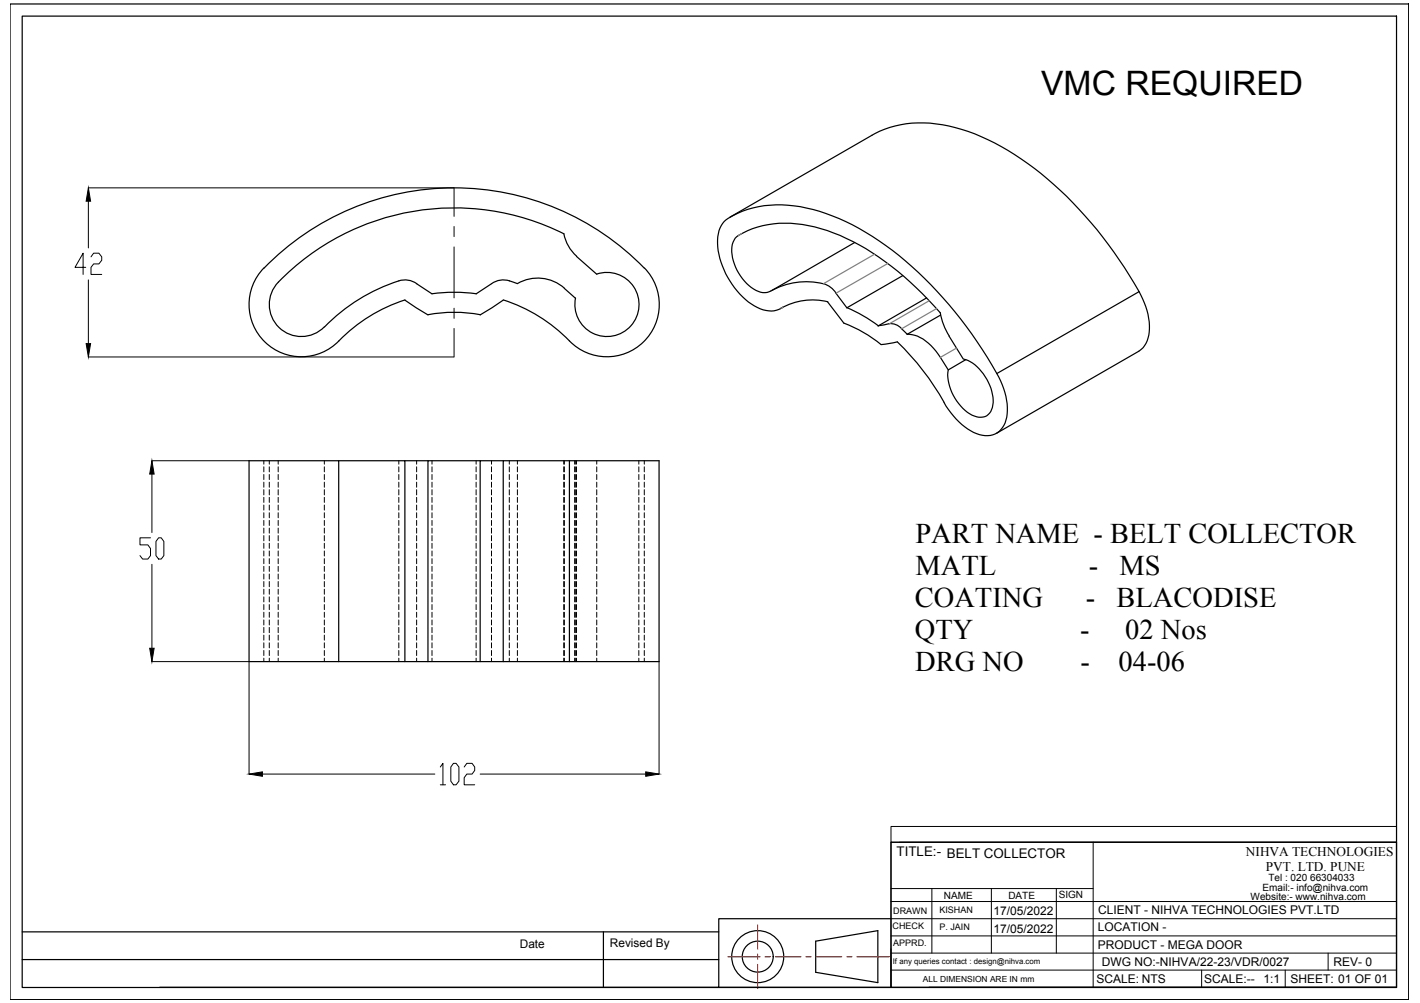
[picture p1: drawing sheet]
<svg xmlns="http://www.w3.org/2000/svg" width="297mm" height="210mm" viewBox="0 0 297 210" stroke-linecap="round" stroke-linejoin="round" font-family="sans-serif">
<!-- layer: 0 -->
<g fill="none" stroke="#000" stroke-width=".25">
<path d="M2.1 .8h292.6v208.4h-292.6zM4.6 3.4h287.5v203.3h-287.5zM55.2 56.1a11 11 0 0 0 .7 15.9 11 11 0 0 0 15.9-1.5 33.6 33.6 0 0 1 12.9-7.7M55.2 56.1a55.5 55.5 0 0 1 79.6 0M83.4 58.8l1.7-.2 1.1 .2 1 .6M83.4 58.8a37.8 37.8 0 0 0-15.5 9.6M87.2 59.4l3.2 2.1a33.6 33.6 0 0 1 9.2 0M120.6 53.7l4.2 3.7a6.7 6.7 0 0 1 8.8 5.3 6.7 6.7 0 0 1-6.8 7.7 6.7 6.7 0 0 1-6.4-8M120.6 53.6a8.3 8.3 0 0 1-2.6-4.7 51.1 51.1 0 0 0-60.4 10.9 6.7 6.7 0 0 0 1.1 9.1 6.7 6.7 0 0 0 9.2-.5M134.8 56.1a11 11 0 0 1-.7 15.9 11 11 0 0 1-15.9-1.5 33.6 33.6 0 0 0-12.9-7.7M152.7 45.5l29.7-17.2a22 22 0 0 1 16-1.9 48.5 48.5 0 0 1 20.7 11.1 86.6 86.6 0 0 1 19.2 23.5l-29.8 17.2M172.2 59.4a15.5 15.5 0 0 0-11.3 1.7 4.7 4.7 0 0 1-4.7-1.8 9.9 9.9 0 0 1-3-8.2l.2-.4a2.88 2.88 0 0 1 1.9-1.9 21.3 21.3 0 0 1 16.4-.9 48.8 48.8 0 0 1 20 12.3l5 5.2 .8 2.9 1.1 2"/>
<path d="M172.3 59.4l1.5 .7 1.1 1.3M178.8 50.7l-17.3 10.1M188.8 57.7l-11.6 6.7-2.3-3M84.7 62.8l4.8 3.1M89.5 65.9a29.4 29.4 0 0 1 11 0M105.3 62.8l-4.9 3.1M118.1 60.4l2.2 2M118.1 60.3a8.4 8.4 0 0 0-9.9-.9 5.3 5.3 0 0 0-5.4 0l-3.2 2.1M163.9 64.2l-.6 .4M176.6 67.7l-3.4-4.5a13.5 13.5 0 0 0-10.3 1.6 6.2 6.2 0 0 1-5.7-1.2 16.6 16.6 0 0 1-7.1-14 5.1 5.1 0 0 1 3.2-4.4 23.1 23.1 0 0 1 16.8-1.4 54.5 54.5 0 0 1 23.3 14.5 84 84 0 0 1 16.3 22.2 10.6 10.6 0 0 1 .3 8.5 4.2 4.2 0 0 1-5.7 1.7 14.7 14.7 0 0 1-6.8-6.5M176.6 67.6a27.4 27.4 0 0 1 7.7 4.5l3.4-.5a54.5 54.5 0 0 1 9.8 12.6M177.2 64.4a31.6 31.6 0 0 1 6.5 3.8"/>
<path d="M183.7 68.2l.9-.2a3.6 3.6 0 0 1 4.6 1.4l.6 .5M189.8 70a7.8 7.8 0 0 1 6 3.5l2.6 3.9a9.8 9.8 0 0 0 5.4 9.7 2.6 2.6 0 0 0 3.9-2.3 9.8 9.8 0 0 0-5.7-9.5l-.5-.2-3-4.8M193.8 62.3l-10.1 5.9M196.8 65.9l-7 4.1M202 75.3l-3.6 2.1M238.3 61a13.2 13.2 0 0 1 1.7 10.3l-.9 1.5-.9 .7-29.7 17.2M52.1 96.4h18.8v42.1h-18.8zM70.9 96.4h13.8v42.1h-13.8M84.7 96.4h4.8M100.4 96.4h-10.9v42.1h10.9M105.3 96.4h-4.9v42.1h4.9M119.1 96.4h18.8v42.1h-18.8z"/>
<path d="M119.1 96.4h-13.8v42.1h13.8M84.7 138.5h4.8M186.4 176.3h105.7v30.3h-105.7zM4.6 195h145.8M126.2 195v11.7M170.6 197l13-2.2v10.8l-13-2.1zM186.4 192.3h-36v14.3h-117M4.6 200.8h145.8M150.4 206.6h36M194.3 206.6h97.8"/>
<circle cx="158.5" cy="200.2" r="5.4"/>
<circle cx="158.5" cy="200.2" r="3.2"/>
</g>
<g fill="none" stroke="#000" stroke-width=".21">
<path d="M18.5 39.3h76.4M95 39.3v6M17.9 56h-2.2l1.7-3v4.4M18.5 42.1v9.8M18.5 58.6v13.3M19 53.7l.6-.7h1.1l.6 .7v.8l-.6 .7h-1.1l-.6 .8v1.4h2.3M95 47.4v2.1M95 51.7v10.6M18.5 74.7h76.4M95 64.5v2.1M95 68.7v6M31.8 96.4h20.3"/>
<path d="M31.8 99.2v12.2M55.2 96.4v.7M55.2 97.7v1M55.2 99.3v1.1M56.3 96.4v.7M56.3 97.7v1M56.3 99.3v1.1M58.2 96.4v.7M58.2 97.7v1M58.2 99.3v1.1M67.8 96.4v.7M67.8 97.7v1"/>
<path d="M67.8 99.3v1.1M83.4 96.4v.7M83.4 97.7v1M83.4 99.3v1.1M87.2 96.4v.7M87.2 97.7v1M87.2 99.3v1.1M90.4 96.4v.7M90.4 97.7v1M90.4 99.3v1.1M99.6 96.4v.7M99.6 97.7v1"/>
<path d="M99.6 99.3v1.1M102.8 96.4v.7M102.8 97.7v1M102.8 99.3v1.1M106.5 96.4v.7M106.5 97.7v1M106.5 99.3v1.1M108.2 96.4v.7M108.2 97.7v1M108.2 99.3v1.1M117.9 96.4v.7M117.9 97.7v1"/>
<path d="M117.9 99.3v1.1M118.1 96.4v.7M118.1 97.7v1M118.1 99.3v1.1M120.2 96.4v.7M120.2 97.7v1M120.2 99.3v1.1M120.3 96.4v.7M120.3 97.7v1M120.3 99.3v1.1M120.6 96.4v.7M120.6 97.7v1"/>
<path d="M120.6 99.3v1.1M124.8 96.4v.7M124.8 97.7v1M124.8 99.3v1.1M133.6 96.4v.7M133.6 97.7v1M133.6 99.3v1.1M134.8 96.4v.7M134.8 97.7v1M134.8 99.3v1.1M31.5 112.6h-2.2v1.4h1.6l.6 .8v1.5l-.6 .7h-1.1l-.5-.7M31.8 118.1v17.6"/>
<path d="M33.2 112.6h.5l.6 .7v3l-.6 .7h-.5l-.6-.7v-3zM55.2 100.9v1.1M55.2 102.5v1.1M55.2 104.1v1M55.2 105.7v1.1M55.2 107.3v1.1M55.2 108.9v1.1M55.2 110.5v1.1M55.2 112.1v1.1M55.2 113.7v1.1M55.2 115.3v1.1M55.2 116.9v1.1"/>
<path d="M55.2 118.5v1.1M56.3 100.9v1.1M56.3 102.5v1.1M56.3 104.1v1M56.3 105.7v1.1M56.3 107.3v1.1M56.3 108.9v1.1M56.3 110.5v1.1M56.3 112.1v1.1M56.3 113.7v1.1M56.3 115.3v1.1M56.3 116.9v1.1"/>
<path d="M56.3 118.5v1.1M58.2 100.9v1.1M58.2 102.5v1.1M58.2 104.1v1M58.2 105.7v1.1M58.2 107.3v1.1M58.2 108.9v1.1M58.2 110.5v1.1M58.2 112.1v1.1M58.2 113.7v1.1M58.2 115.3v1.1M58.2 116.9v1.1"/>
<path d="M58.2 118.5v1.1M67.8 100.9v1.1M67.8 102.5v1.1M67.8 104.1v1M67.8 105.7v1.1M67.8 107.3v1.1M67.8 108.9v1.1M67.8 110.5v1.1M67.8 112.1v1.1M67.8 113.7v1.1M67.8 115.3v1.1M67.8 116.9v1.1"/>
<path d="M67.8 118.5v1.1M83.4 100.9v1.1M83.4 102.5v1.1M83.4 104.1v1M83.4 105.7v1.1M83.4 107.3v1.1M83.4 108.9v1.1M83.4 110.5v1.1M83.4 112.1v1.1M83.4 113.7v1.1M83.4 115.3v1.1M83.4 116.9v1.1"/>
<path d="M83.4 118.5v1.1M87.2 100.9v1.1M87.2 102.5v1.1M87.2 104.1v1M87.2 105.7v1.1M87.2 107.3v1.1M87.2 108.9v1.1M87.2 110.5v1.1M87.2 112.1v1.1M87.2 113.7v1.1M87.2 115.3v1.1M87.2 116.9v1.1"/>
<path d="M87.2 118.5v1.1M90.4 100.9v1.1M90.4 102.5v1.1M90.4 104.1v1M90.4 105.7v1.1M90.4 107.3v1.1M90.4 108.9v1.1M90.4 110.5v1.1M90.4 112.1v1.1M90.4 113.7v1.1M90.4 115.3v1.1M90.4 116.9v1.1"/>
<path d="M90.4 118.5v1.1M99.6 100.9v1.1M99.6 102.5v1.1M99.6 104.1v1M99.6 105.7v1.1M99.6 107.3v1.1M99.6 108.9v1.1M99.6 110.5v1.1M99.6 112.1v1.1M99.6 113.7v1.1M99.6 115.3v1.1M99.6 116.9v1.1"/>
<path d="M99.6 118.5v1.1M102.8 100.9v1.1M102.8 102.5v1.1M102.8 104.1v1M102.8 105.7v1.1M102.8 107.3v1.1M102.8 108.9v1.1M102.8 110.5v1.1M102.8 112.1v1.1M102.8 113.7v1.1M102.8 115.3v1.1M102.8 116.9v1.1"/>
<path d="M102.8 118.5v1.1M106.5 100.9v1.1M106.5 102.5v1.1M106.5 104.1v1M106.5 105.7v1.1M106.5 107.3v1.1M106.5 108.9v1.1M106.5 110.5v1.1M106.5 112.1v1.1M106.5 113.7v1.1M106.5 115.3v1.1M106.5 116.9v1.1"/>
<path d="M106.5 118.5v1.1M108.2 100.9v1.1M108.2 102.5v1.1M108.2 104.1v1M108.2 105.7v1.1M108.2 107.3v1.1M108.2 108.9v1.1M108.2 110.5v1.1M108.2 112.1v1.1M108.2 113.7v1.1M108.2 115.3v1.1M108.2 116.9v1.1"/>
<path d="M108.2 118.5v1.1M117.9 100.9v1.1M117.9 102.5v1.1M117.9 104.1v1M117.9 105.7v1.1M117.9 107.3v1.1M117.9 108.9v1.1M117.9 110.5v1.1M117.9 112.1v1.1M117.9 113.7v1.1M117.9 115.3v1.1M117.9 116.9v1.1"/>
<path d="M117.9 118.5v1.1M118.1 100.9v1.1M118.1 102.5v1.1M118.1 104.1v1M118.1 105.7v1.1M118.1 107.3v1.1M118.1 108.9v1.1M118.1 110.5v1.1M118.1 112.1v1.1M118.1 113.7v1.1M118.1 115.3v1.1M118.1 116.9v1.1"/>
<path d="M118.1 118.5v1.1M120.2 100.9v1.1M120.2 102.5v1.1M120.2 104.1v1M120.2 105.7v1.1M120.2 107.3v1.1M120.2 108.9v1.1M120.2 110.5v1.1M120.2 112.1v1.1M120.2 113.7v1.1M120.2 115.3v1.1M120.2 116.9v1.1"/>
<path d="M120.2 118.5v1.1M120.3 100.9v1.1M120.3 102.5v1.1M120.3 104.1v1M120.3 105.7v1.1M120.3 107.3v1.1M120.3 108.9v1.1M120.3 110.5v1.1M120.3 112.1v1.1M120.3 113.7v1.1M120.3 115.3v1.1M120.3 116.9v1.1"/>
<path d="M120.3 118.5v1.1M120.6 100.9v1.1M120.6 102.5v1.1M120.6 104.1v1M120.6 105.7v1.1M120.6 107.3v1.1M120.6 108.9v1.1M120.6 110.5v1.1M120.6 112.1v1.1M120.6 113.7v1.1M120.6 115.3v1.1M120.6 116.9v1.1"/>
<path d="M120.6 118.5v1.1M124.8 100.9v1.1M124.8 102.5v1.1M124.8 104.1v1M124.8 105.7v1.1M124.8 107.3v1.1M124.8 108.9v1.1M124.8 110.5v1.1M124.8 112.1v1.1M124.8 113.7v1.1M124.8 115.3v1.1M124.8 116.9v1.1"/>
<path d="M124.8 118.5v1.1M133.6 100.9v1.1M133.6 102.5v1.1M133.6 104.1v1M133.6 105.7v1.1M133.6 107.3v1.1M133.6 108.9v1.1M133.6 110.5v1.1M133.6 112.1v1.1M133.6 113.7v1.1M133.6 115.3v1.1M133.6 116.9v1.1"/>
<path d="M133.6 118.5v1.1M134.8 100.9v1.1M134.8 102.5v1.1M134.8 104.1v1M134.8 105.7v1.1M134.8 107.3v1.1M134.8 108.9v1.1M134.8 110.5v1.1M134.8 112.1v1.1M134.8 113.7v1.1M134.8 115.3v1.1M134.8 116.9v1.1"/>
<path d="M134.8 118.5v1.1M31.8 138.5h20.3M52.1 138.5v23.5M55.2 120.1v1.1M55.2 121.7v1.1M55.2 123.3v1.1M55.2 124.9v1.1M55.2 126.5v1.1M55.2 128.1v1.1M55.2 129.7v1.1M55.2 131.3v1.1M55.2 132.9v1.1"/>
<path d="M55.2 134.5v1.1M55.2 136.1v1.1M55.2 137.7v.8M56.3 120.1v1.1M56.3 121.7v1.1M56.3 123.3v1.1M56.3 124.9v1.1M56.3 126.5v1.1M56.3 128.1v1.1M56.3 129.7v1.1M56.3 131.3v1.1M56.3 132.9v1.1"/>
<path d="M56.3 134.5v1.1M56.3 136.1v1.1M56.3 137.7v.8M58.2 120.1v1.1M58.2 121.7v1.1M58.2 123.3v1.1M58.2 124.9v1.1M58.2 126.5v1.1M58.2 128.1v1.1M58.2 129.7v1.1M58.2 131.3v1.1M58.2 132.9v1.1"/>
<path d="M58.2 134.5v1.1M58.2 136.1v1.1M58.2 137.7v.8M67.8 120.1v1.1M67.8 121.7v1.1M67.8 123.3v1.1M67.8 124.9v1.1M67.8 126.5v1.1M67.8 128.1v1.1M67.8 129.7v1.1M67.8 131.3v1.1M67.8 132.9v1.1"/>
<path d="M67.8 134.5v1.1M67.8 136.1v1.1M67.8 137.7v.8M83.4 120.1v1.1M83.4 121.7v1.1M83.4 123.3v1.1M83.4 124.9v1.1M83.4 126.5v1.1M83.4 128.1v1.1M83.4 129.7v1.1M83.4 131.3v1.1M83.4 132.9v1.1"/>
<path d="M83.4 134.5v1.1M83.4 136.1v1.1M83.4 137.7v.8M87.2 120.1v1.1M87.2 121.7v1.1M87.2 123.3v1.1M87.2 124.9v1.1M87.2 126.5v1.1M87.2 128.1v1.1M87.2 129.7v1.1M87.2 131.3v1.1M87.2 132.9v1.1"/>
<path d="M87.2 134.5v1.1M87.2 136.1v1.1M87.2 137.7v.8M90.4 120.1v1.1M90.4 121.7v1.1M90.4 123.3v1.1M90.4 124.9v1.1M90.4 126.5v1.1M90.4 128.1v1.1M90.4 129.7v1.1M90.4 131.3v1.1M90.4 132.9v1.1"/>
<path d="M90.4 134.5v1.1M90.4 136.1v1.1M90.4 137.7v.8M99.6 120.1v1.1M99.6 121.7v1.1M99.6 123.3v1.1M99.6 124.9v1.1M99.6 126.5v1.1M99.6 128.1v1.1M99.6 129.7v1.1M99.6 131.3v1.1M99.6 132.9v1.1"/>
<path d="M99.6 134.5v1.1M99.6 136.1v1.1M99.6 137.7v.8M102.8 120.1v1.1M102.8 121.7v1.1M102.8 123.3v1.1M102.8 124.9v1.1M102.8 126.5v1.1M102.8 128.1v1.1M102.8 129.7v1.1M102.8 131.3v1.1M102.8 132.9v1.1"/>
<path d="M102.8 134.5v1.1M102.8 136.1v1.1M102.8 137.7v.8M106.5 120.1v1.1M106.5 121.7v1.1M106.5 123.3v1.1M106.5 124.9v1.1M106.5 126.5v1.1M106.5 128.1v1.1M106.5 129.7v1.1M106.5 131.3v1.1M106.5 132.9v1.1"/>
<path d="M106.5 134.5v1.1M106.5 136.1v1.1M106.5 137.7v.8M108.2 120.1v1.1M108.2 121.7v1.1M108.2 123.3v1.1M108.2 124.9v1.1M108.2 126.5v1.1M108.2 128.1v1.1M108.2 129.7v1.1M108.2 131.3v1.1M108.2 132.9v1.1"/>
<path d="M108.2 134.5v1.1M108.2 136.1v1.1M108.2 137.7v.8M117.9 120.1v1.1M117.9 121.7v1.1M117.9 123.3v1.1M117.9 124.9v1.1M117.9 126.5v1.1M117.9 128.1v1.1M117.9 129.7v1.1M117.9 131.3v1.1M117.9 132.9v1.1"/>
<path d="M117.9 134.5v1.1M117.9 136.1v1.1M117.9 137.7v.8M118.1 120.1v1.1M118.1 121.7v1.1M118.1 123.3v1.1M118.1 124.9v1.1M118.1 126.5v1.1M118.1 128.1v1.1M118.1 129.7v1.1M118.1 131.3v1.1M118.1 132.9v1.1"/>
<path d="M118.1 134.5v1.1M118.1 136.1v1.1M118.1 137.7v.8M120.2 120.1v1.1M120.2 121.7v1.1M120.2 123.3v1.1M120.2 124.9v1.1M120.2 126.5v1.1M120.2 128.1v1.1M120.2 129.7v1.1M120.2 131.3v1.1M120.2 132.9v1.1"/>
<path d="M120.2 134.5v1.1M120.2 136.1v1.1M120.2 137.7v.8M120.3 120.1v1.1M120.3 121.7v1.1M120.3 123.3v1.1M120.3 124.9v1.1M120.3 126.5v1.1M120.3 128.1v1.1M120.3 129.7v1.1M120.3 131.3v1.1M120.3 132.9v1.1"/>
<path d="M120.3 134.5v1.1M120.3 136.1v1.1M120.3 137.7v.8M120.6 120.1v1.1M120.6 121.7v1.1M120.6 123.3v1.1M120.6 124.9v1.1M120.6 126.5v1.1M120.6 128.1v1.1M120.6 129.7v1.1M120.6 131.3v1.1M120.6 132.9v1.1"/>
<path d="M120.6 134.5v1.1M120.6 136.1v1.1M120.6 137.7v.8M124.8 120.1v1.1M124.8 121.7v1.1M124.8 123.3v1.1M124.8 124.9v1.1M124.8 126.5v1.1M124.8 128.1v1.1M124.8 129.7v1.1M124.8 131.3v1.1M124.8 132.9v1.1"/>
<path d="M124.8 134.5v1.1M124.8 136.1v1.1M124.8 137.7v.8M133.6 120.1v1.1M133.6 121.7v1.1M133.6 123.3v1.1M133.6 124.9v1.1M133.6 126.5v1.1M133.6 128.1v1.1M133.6 129.7v1.1M133.6 131.3v1.1M133.6 132.9v1.1"/>
<path d="M133.6 134.5v1.1M133.6 136.1v1.1M133.6 137.7v.8M134.8 120.1v1.1M134.8 121.7v1.1M134.8 123.3v1.1M134.8 124.9v1.1M134.8 126.5v1.1M134.8 128.1v1.1M134.8 129.7v1.1M134.8 131.3v1.1M134.8 132.9v1.1"/>
<path d="M134.8 134.5v1.1M134.8 136.1v1.1M134.8 137.7v.8M137.9 138.5v23.5M94.9 159.8h.5l.6 .7v3l-.6 .7h-.5l-.6-.7v-3zM54.9 162h36.1M92.1 160.5l.6-.7v4.4M92.1 164.2h1.1M97.1 160.5l.5-.7h1.1l.6 .7v.7l-.6 .8h-1.1l-.5 .8v1.4h2.2M100.4 162h34.7M186.4 173h105.7v3.3h-105.7zM186.4 176.3v30.3"/>
<path d="M188.2 176.3h103.9M228.7 176.3v30.3M186.4 199.5h105.7M186.4 195.9h105.7M186.4 192.3h105.7M186.4 188.7h105.7M186.4 186h42.3M194.9 186v13.5M207.4 186v13.5M221 186v13.5M277.8 199.5v3.5M186.4 203h105.7"/>
<path d="M251.4 203v3.6M268.8 203v3.6"/>
</g>
<path d="M18.5 39.3l.5 2.8h-1zM18 71.9h1l-.5 2.8zM31.8 96.4l.4 2.8h-.9zM31.3 135.7h.9l-.4 2.8zM52.1 162l2.8-.5v1zM135.1 161.5l2.8 .5-2.8 .5z" fill="#000" stroke="#000" stroke-width=".21"/>
<path d="M155.1 48.9l-.7 .4M183 53.2l-10.8 6.2M185.7 55.1l-10.8 6.3M163.9 64.2l-.5 .3M194.4 62.9l-8.4 4.9M195.9 64.6l-7.3 4.2M200.1 72.8l-3.4 2" fill="none" stroke="#808080" stroke-width=".25"/>
<path d="M158.5 193.6v5M158.5 199.7v1M152.3 200.2h6.7M158.5 201.8v5.1M160 200.2h1.1M162.2 200.2h5.3M168.6 200.2h1.1M170.7 200.2h5.4M177.2 200.2h1M179.3 200.2h6.7" fill="none" stroke="#f00" stroke-width=".25"/>
<text font-size="7" x="217.8" y="19.8">VMC REQUIRED</text>
<g font-size="6">
<text x="191.5" y="113.6">PART NAME - BELT COLLECTOR</text>
<text x="191.5" y="120.3">MATL</text>
<text x="227.7" y="120.3">-</text>
<text x="234.2" y="120.3">MS</text>
<text x="191.4" y="127">COATING</text>
<text x="227.1" y="127">-</text>
<text x="233.6" y="127">BLACODISE</text>
<text x="191.4" y="133.8">QTY</text>
<text x="226" y="133.8">-</text>
<text x="235.4" y="133.8">02 Nos</text>
<text x="191.5" y="140.5">DRG NO</text>
<text x="226" y="140.5">-</text>
<text x="234" y="140.5">04-06</text>
</g>
<g font-size="2.8">
<text x="187.6" y="179.2">TITLE:- BELT COLLECTOR</text>
<text x="260.6" y="179.1">NIHVA TECHNOLOGIES</text>
<text x="264.8" y="182.3">PVT. LTD. PUNE</text>
</g>
<g font-size="2.5">
<text x="207.8" y="191.6">17/05/2022</text>
<text x="229.7" y="191.3">CLIENT - NIHVA TECHNOLOGIES PVT.LTD</text>
<text x="207.8" y="195.2">17/05/2022</text>
<text x="229.6" y="194.9">LOCATION -</text>
<text x="108.7" y="198.5">Date</text>
<text x="127.6" y="198.2">Revised By</text>
<text x="229.6" y="198.5">PRODUCT - MEGA DOOR</text>
<text x="230.5" y="202.1">DWG NO:-NIHVA/22-23/VDR/0027</text>
<text x="279" y="202.1">REV- 0</text>
<text x="229.3" y="205.7">SCALE: NTS</text>
<text x="251.9" y="205.7">SCALE:--</text>
<text x="264.3" y="205.7">1:1</text>
<text x="269.9" y="205.7">SHEET: 01 OF 01</text>
</g>
<g font-size="2.1">
<text x="265.3" y="184.4">Tel : 020 66304033</text>
<text x="197.4" y="188.1">NAME</text>
<text x="210.9" y="188.2">DATE</text>
<text x="221.5" y="188">SIGN</text>
<text x="261.6" y="188.4">Website:- www.nihva.com</text>
<text x="264.1" y="186.5">Email:- info@nihva.com</text>
</g>
<g font-size="1.9">
<text x="186.8" y="191.2">DRAWN</text>
<text x="196.5" y="191.1">KISHAN</text>
<text x="186.7" y="194.4">CHECK</text>
<text x="186.8" y="198">APPRD.</text>
<text x="196.5" y="194.7">P. JAIN</text>
</g>
<text font-size="1.8" x="193" y="205.4">ALL DIMENSION ARE IN mm</text>
<text font-size="1.6" x="186.8" y="201.7">If any queries contact : design@nihva.com</text>
</svg>
